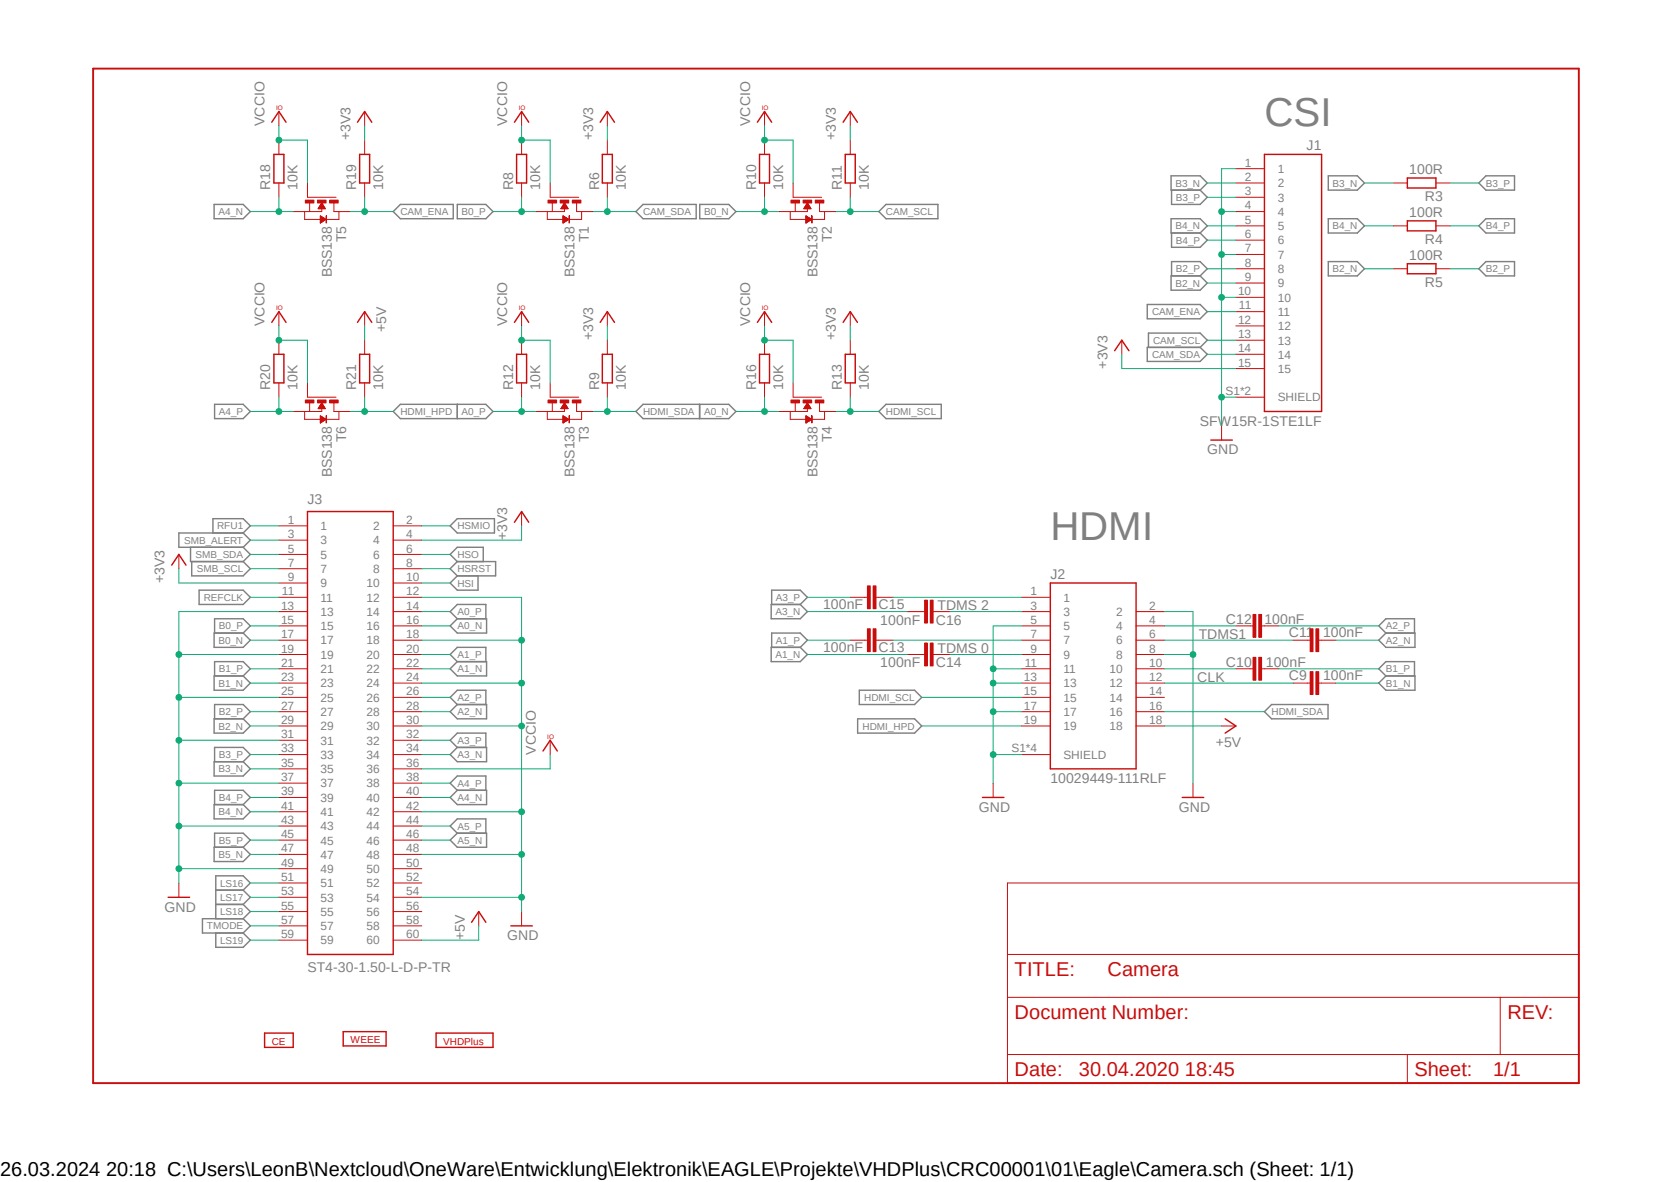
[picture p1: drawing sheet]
<svg xmlns="http://www.w3.org/2000/svg" width="297mm" height="210mm" viewBox="0 0 297 210" stroke-linecap="round" stroke-linejoin="round" font-family="sans-serif">
<path d="M16 11.9l265 181.1M281 11.9l-265 181.1" fill="none" stroke="#fff" stroke-width=".18"/>
<g fill="none" stroke="#808080" stroke-width=".25">
<path d="M38.1 36.3h5.1l1.3 1.3-1.3 1.3h-5.1zM71.2 36.3h9.4v2.6h-9.4l-1.3-1.3zM81.3 36.3h5.1l1.2 1.3-1.2 1.3h-5.1zM114.3 36.3h9.4v2.6h-9.4l-1.3-1.3zM124.4 36.3h5.1l1.3 1.3-1.3 1.3h-5.1zM157.5 36.3h9.2v2.6h-9.2l-1.3-1.3zM208.2 38.9h5.1l1.3 1.2-1.3 1.3h-5.1zM208.2 31.2h5.1l1.3 1.3-1.3 1.3h-5.1zM208.2 33.8v2.5h5.1l1.3-1.2-1.3-1.3M236.1 38.9h5.2l1.2 1.2-1.2 1.3h-5.2zM236.1 31.2h5.2l1.2 1.3-1.2 1.3h-5.2zM264.1 38.9h5.1v2.5h-5.1l-1.3-1.3z"/>
<path d="M264.1 31.2h5.1v2.6h-5.1l-1.3-1.3zM203.9 54.1h9.4l1.3 1.3-1.3 1.2h-9.4zM208.2 49h5.1l1.3 1.3-1.3 1.3h-5.1zM208.2 49v-2.5h5.1l1.3 1.3-1.3 1.2M208.2 41.4v2.5h5.1l1.3-1.2-1.3-1.3M236.1 46.5h5.2l1.2 1.3-1.2 1.2h-5.2zM264.1 46.5h5.1v2.5h-5.1l-1.3-1.2zM38.1 71.8h5.1l1.3 1.3-1.3 1.3h-5.1zM71.2 71.8h15.2l1.2 1.3-1.2 1.3h-15.2l-1.3-1.3zM81.3 71.8v2.6M114.3 71.8h15.2l1.3 1.3-1.3 1.3h-15.2l-1.3-1.3zM124.3 71.8v2.6"/>
<path d="M124.4 71.8v2.6M157.5 71.8h9.8v2.6h-9.8l-1.3-1.3zM203.9 61.7h9.4l1.3 1.2-1.3 1.3h-9.4zM204.1 61.7v-2.5h9.2l1.3 1.3-1.3 1.2M33.9 97.2v2.6h9.3M34.1 99.8v2.5h9.1l1.3-1.3-1.3-1.2M37.8 94.7v-2.5h5.4l1.3 1.2-1.3 1.3M43.2 94.7h-11.4v2.5h11.4M43.2 94.7l1.3 1.3-1.3 1.2M43.2 97.2l1.3 1.3-1.3 1.3M80 93.4l1.3-1.2h6.6v2.5h-6.6zM81.3 99.8l-1.3-1.3 1.3-1.3h4.6v2.6"/>
<path d="M81.3 99.8h6.8v2.5h-6.8M81.3 99.8l-1.3 1.2 1.3 1.3M35.4 104.9h7.8l1.3 1.2-1.3 1.3h-7.8zM38.1 112.5h5.1l1.3 1.2-1.3 1.3h-5.1zM38.1 112.5v-2.6h5.1l1.3 1.3-1.3 1.3M80 111.2l1.3-1.3h5.2v2.6h-5.2zM80 118.8l1.3-1.2h5.2v2.5h-5.2zM81.3 109.9l-1.3-1.2 1.3-1.3h5.1v2.5M81.3 102.3l-1.3 1.3 1.3 1.3h3.7v-2.6M81.3 117.6l-1.3-1.3 1.3-1.3h5.1v2.6M137.1 107.4h5.1l1.3 1.3-1.3 1.2h-5.1zM137.1 115h5.1l1.3 1.3-1.3 1.3h-5.1z"/>
<path d="M137.2 107.4v-2.5h5l1.3 1.2-1.3 1.3M137.2 115v-2.5h5l1.3 1.2-1.3 1.3M246.3 112.5h5.2v2.5h-5.2l-1.2-1.3zM246.3 112.5l-1.2-1.3 1.2-1.3h5.1v2.6M38.1 120.1h5.1l1.3 1.3-1.3 1.2h-5.1zM38.1 127.7h5.1l1.3 1.3-1.3 1.3h-5.1zM38.1 135.3h5.1l1.3 1.3-1.3 1.3h-5.1zM38.1 120.1v-2.5h5.1l1.3 1.2-1.3 1.3M38.1 127.7v-2.5h5.1l1.3 1.2-1.3 1.3M38.1 135.3v-2.5h5.1l1.3 1.3-1.3 1.2M80 126.4l1.3-1.2h5.2v2.5h-5.2zM80 134.1l1.3-1.3h5.2v2.5h-5.2z"/>
<path d="M81.3 125.2l-1.3-1.3 1.3-1.3h5.1v2.6M81.3 132.8l-1.3-1.3 1.3-1.2h5.1v2.5M152.4 127.7h10.2l1.2 1.3-1.2 1.3h-10.2zM152.7 122.6h9.9l1.2 1.3-1.2 1.3h-9.9zM226 125.2h10.1v2.5h-10.1l-1.3-1.3zM246.3 120.1h5.2v2.5h-5.2l-1.2-1.2zM246.3 120.1l-1.2-1.3 1.2-1.2h5.1v2.5M38.1 143h5.1l1.3 1.2-1.3 1.3h-5.1zM38.1 150.5h5.1l1.3 1.3-1.3 1.3h-5.1zM38.1 143v-2.6h5.1l1.3 1.3-1.3 1.3M38.1 150.5v-2.5h5.1l1.3 1.3-1.3 1.2M38.4 158.2h4.8"/>
<path d="M43.2 158.2l1.3-1.3-1.3-1.3h-4.8v7.6M43.2 158.2l1.3 1.2-1.3 1.3M80 149.3l1.3-1.3h5.2v2.5h-5.2zM81.3 140.4l-1.3-1.3 1.3-1.2h5.1v2.5M81.3 140.4h5.2v2.6h-5.2l-1.3-1.3zM81.3 148l-1.3-1.2 1.3-1.3h5.1v2.5M38.4 165.8v2.5h4.8l1.3-1.3-1.3-1.2M38.4 160.7h4.8M43.2 160.7l1.3 1.3-1.3 1.2M43.2 163.2h-7.2v2.6h7.2M43.2 163.2l1.3 1.3-1.3 1.3"/>
</g>
<g fill="none" stroke="#c90d0c" stroke-width=".25">
<path d="M224.7 27.4h10.2v45.7h-10.2zM250.1 31.6h5.1v1.8h-5.1zM250.1 39.2h5.1v1.8h-5.1zM250.1 46.9h5.1v1.7h-5.1zM198.1 62.3l1.3-1.8 1.3 1.8M215.2 78.2h3.8M54.7 90.9h15.2v78.7h-15.2zM91.4 92.8l1.3-1.9 1.3 1.9M30.5 100.4l1.3-1.9 1.3 1.9M186.7 103.6h15.2v33h-15.2zM96.5 133.4l1.3-1.9 1.3 1.9M29.9 159.4h3.8"/>
<path d="M83.8 163.9l1.3-1.9 1.3 1.9M90.8 164.5h3.8M47 183.6h5.1v2.5h-5.1zM61 183.3h7.6v2.5h-7.6z"/>
</g>
<g fill="none" stroke="#c90d0c" stroke-width=".18">
<path d="M219.7 30h5M219.7 32.5h5M219.7 35.1h5M219.7 37.6h5M247.6 32.5h2.5M255.2 32.5h2.6M219.7 40.1h5M219.7 42.7h5M219.7 45.2h5M219.7 47.8h5M219.7 50.3h5M219.7 52.8h5"/>
<path d="M219.7 55.4h5M219.7 57.9h5M247.6 40.1h2.5M247.6 47.8h2.5M255.2 40.1h2.6M255.2 47.8h2.6M199.4 60.5v2.4M217.1 75.6v2.6M219.7 60.5h5M219.7 62.9h5M219.7 65.5h5M219.7 70.6h5"/>
<path d="M31.8 98.5v2.5M49.6 93.4h5.1M49.6 96h5.1M49.6 98.5h5.1M69.9 93.4h5.1M69.9 96h5.1M69.9 98.5h5.1M92.7 90.9v2.5M49.6 106.1h5.1M49.6 108.7h5.1M49.6 111.2h5.1M49.6 113.7h5.1"/>
<path d="M49.6 116.3h5.1M49.6 118.8h5.1M49.6 101h5.1M49.6 103.6h5.1M69.9 106.1h5.1M69.9 108.7h5.1M69.9 111.2h5.1M69.9 113.7h5.1M69.9 116.3h5.1M69.9 118.8h5.1M69.9 101h5.1M69.9 103.6h5.1"/>
<path d="M181.6 106.1h5.1M181.6 108.7h5.1M181.6 111.2h5.1M181.6 113.7h5.1M181.6 116.3h5.1M181.6 118.8h5.1M201.9 108.7h5.1M201.9 111.2h5.1M201.9 113.7h5.1M201.9 116.3h5.1M201.9 118.8h5.1M49.6 121.4h5.1"/>
<path d="M49.6 123.9h5.1M49.6 126.4h5.1M49.6 129h5.1M49.6 134.1h5.1M49.6 131.5h5.1M49.6 136.6h5.1M49.6 139.1h5.1M69.9 121.4h5.1M69.9 123.9h5.1M69.9 126.4h5.1M69.9 129h5.1M69.9 134.1h5.1"/>
<path d="M69.9 131.5h5.1M69.9 136.6h5.1M69.9 139.1h5.1M97.8 131.5v2.6M181.6 121.4h5.1M181.6 123.9h5.1M181.6 126.4h5.1M181.6 129h5.1M181.6 134.1h5.1M201.9 121.4h5.1M201.9 123.9h5.1M201.9 126.4h5.1"/>
<path d="M201.9 129h5.1M232.4 121.4h.5M234.4 121.4h.5M31.8 156.9v2.5M49.6 141.7h5.1M49.6 144.2h5.1M49.6 146.8h5.1M49.6 149.3h5.1M49.6 151.8h5.1M49.6 154.3h5.1M49.6 156.9h5.1M49.6 159.4h5.1"/>
<path d="M69.9 141.7h5.1M69.9 144.2h5.1M69.9 146.8h5.1M69.9 149.3h5.1M69.9 151.8h5.1M69.9 154.3h5.1M69.9 156.9h5.1M69.9 159.4h5.1M49.6 162h5.1M49.6 164.5h5.1M49.6 167h5.1M69.9 162h5.1"/>
<path d="M69.9 164.5h5.1M69.9 167h5.1M85.1 162v2.5M92.7 162v2.5"/>
</g>
<path d="M232.9 119.3h.5v4.1h-.5z" fill-rule="evenodd" fill="#c90d0c"/>
<path d="M232.9 119.3h.5v4.1h-.5z" fill="none" stroke="#c90d0c" stroke-width=".18"/>
<path d="M233.9 119.3h.5v4.1h-.5z" fill-rule="evenodd" fill="#c90d0c"/>
<path d="M222.2 118.8h.5M224.2 118.8h.5M233.9 119.3h.5v4.1h-.5zM229.8 121.4h2.6M234.9 121.4h2.5" fill="none" stroke="#c90d0c" stroke-width=".18"/>
<path d="M222.7 116.8h.5v4.1h-.5z" fill-rule="evenodd" fill="#c90d0c"/>
<path d="M222.7 116.8h.5v4.1h-.5z" fill="none" stroke="#c90d0c" stroke-width=".18"/>
<path d="M223.7 116.8h.5v4.1h-.5z" fill-rule="evenodd" fill="#c90d0c"/>
<path d="M219.7 118.8h2.5M223.7 116.8h.5v4.1h-.5zM224.7 118.8h2.6M232.4 113.7h.5M234.4 113.7h.5" fill="none" stroke="#c90d0c" stroke-width=".18"/>
<path d="M232.9 111.7h.5v4.1h-.5z" fill-rule="evenodd" fill="#c90d0c"/>
<path d="M232.9 111.7h.5v4.1h-.5z" fill="none" stroke="#c90d0c" stroke-width=".18"/>
<path d="M233.9 111.7h.5v4.1h-.5z" fill-rule="evenodd" fill="#c90d0c"/>
<path d="M222.2 111.2h.5M224.2 111.2h.5M229.8 113.7h2.6M233.9 111.7h.5v4.1h-.5zM234.9 113.7h2.5" fill="none" stroke="#c90d0c" stroke-width=".18"/>
<path d="M222.7 109.2h.5v4h-.5z" fill-rule="evenodd" fill="#c90d0c"/>
<path d="M222.7 109.2h.5v4h-.5z" fill="none" stroke="#c90d0c" stroke-width=".18"/>
<path d="M223.7 109.2h.5v4h-.5z" fill-rule="evenodd" fill="#c90d0c"/>
<path d="M153.7 113.7h.5M155.7 113.7h.5M219.7 111.2h2.5M223.7 109.2h.5v4h-.5zM224.7 111.2h2.6" fill="none" stroke="#c90d0c" stroke-width=".18"/>
<path d="M155.2 111.7h.5v4.1h-.5z" fill-rule="evenodd" fill="#c90d0c"/>
<path d="M155.2 111.7h.5v4.1h-.5z" fill="none" stroke="#c90d0c" stroke-width=".18"/>
<path d="M154.2 111.7h.5v4.1h-.5z" fill-rule="evenodd" fill="#c90d0c"/>
<path d="M151.1 113.7h2.6M154.2 111.7h.5v4.1h-.5zM156.2 113.7h2.5M163.8 116.3h.5M165.9 116.3h.5" fill="none" stroke="#c90d0c" stroke-width=".18"/>
<path d="M165.4 114.3h.5v4h-.5z" fill-rule="evenodd" fill="#c90d0c"/>
<path d="M165.4 114.3h.5v4h-.5z" fill="none" stroke="#c90d0c" stroke-width=".18"/>
<path d="M164.3 114.3h.5v4h-.5z" fill-rule="evenodd" fill="#c90d0c"/>
<path d="M153.7 106.1h.5M155.7 106.1h.5M161.3 116.3h2.5M164.3 114.3h.5v4h-.5zM166.4 116.3h2.5" fill="none" stroke="#c90d0c" stroke-width=".18"/>
<path d="M155.2 104.1h.5v4.1h-.5z" fill-rule="evenodd" fill="#c90d0c"/>
<path d="M155.2 104.1h.5v4.1h-.5z" fill="none" stroke="#c90d0c" stroke-width=".18"/>
<path d="M154.2 104.1h.5v4.1h-.5z" fill-rule="evenodd" fill="#c90d0c"/>
<path d="M151.1 106.1h2.6M154.2 104.1h.5v4.1h-.5zM156.2 106.1h2.5M163.8 108.7h.5M165.9 108.7h.5" fill="none" stroke="#c90d0c" stroke-width=".18"/>
<path d="M165.4 106.6h.5v4.1h-.5z" fill-rule="evenodd" fill="#c90d0c"/>
<path d="M165.4 106.6h.5v4.1h-.5z" fill="none" stroke="#c90d0c" stroke-width=".18"/>
<path d="M164.3 106.6h.5v4.1h-.5z" fill-rule="evenodd" fill="#c90d0c"/>
<g fill="none" stroke="#c90d0c" stroke-width=".18">
<path d="M97.3 37.6v1.4h2.8M97.8 35.1h5.1M98.2 36.1v1.5M100.3 37.1v.5h-2.5M102.5 36.1v1.5h.4M103.4 37.6v1.4h-2.3M161.3 108.7h2.5M164.3 106.6h.5v4.1h-.5zM166.4 108.7h2.5M176.5 139.1v2.6M212 139.1v2.6M217.1 129h2.6"/>
<path d="M179.1 156.9h101.5v35.5h-101.5zM179.1 177.2h101.5M179.1 169.6h101.5M266.7 177.2v10.2M179.1 187.4h101.5M250.1 187.4v5"/>
</g>
<path d="M217.8 127.7l1.9 1.3-1.9 1.3M174.6 141.7h3.8M210.1 141.7h3.9" fill="none" stroke="#c90d0c" stroke-width=".25"/>
<path d="M16.6 12.2h264v180.2h-264z" fill="none" stroke="#c90d0c" stroke-width=".34"/>
<path d="M101.7 35.6h1.6v.5h-1.6z" fill-rule="evenodd" fill="#c90d0c"/>
<path d="M101.7 35.6h1.6v.5h-1.6z" fill="none" stroke="#c90d0c" stroke-width=".18"/>
<path d="M99.6 35.6h1.5v.5h-1.5z" fill-rule="evenodd" fill="#c90d0c"/>
<path d="M99.6 35.6h1.5v.5h-1.5z" fill="none" stroke="#c90d0c" stroke-width=".18"/>
<path d="M97.4 35.6h1.5v.5h-1.5z" fill-rule="evenodd" fill="#c90d0c"/>
<path d="M97.4 35.6h1.5v.5h-1.5z" fill="none" stroke="#c90d0c" stroke-width=".18"/>
<path d="M101.1 38.4l.1 1.2z" fill-rule="evenodd" fill="#c90d0c"/>
<g fill="none" stroke="#c90d0c" stroke-width=".18">
<path d="M92.7 24.9v2.5M92.7 32.5v2.6M95.2 37.6h2.6M97.8 32.5v2.6M99.7 37h1.2M99.8 37h1.1M99.8 36.9h1.1M99.8 36.9h1M99.9 36.8h.9M99.9 36.7h.9M99.9 36.7h.8M100 36.6h.7"/>
<path d="M100.1 36.5h.5M100.1 36.4h.5M100.1 39.6h.1M100.1 39.5h.1M100.1 39.5h.2M100.1 39.4h.3M100.1 39.4h.4M100.1 39.3h.5M100.1 39.2h.6M100.1 39.2h.7M100.1 39.1h.8M100.1 39h.9"/>
<path d="M100.1 39h1M100.1 38.9h.9M100.1 38.9h.8M100.1 38.8h.7M100.1 38.7h.6M100.1 38.7h.5M100.1 38.6h.4M100.1 38.5h.3M100.1 38.5h.2M100.1 38.4h.1M100.1 36.4h.4M100.2 36.4h.3"/>
<path d="M100.2 36.3h.3M100.2 36.2h.3M100.3 36.2h.1M100.3 36.1l.7 1h-1.3zM100.3 36.1h.1M101.1 39l-1 .6M101.1 39l-1-.6v1.2M101.1 38.4l.1 1.2zM102.9 37.6h2.5M140.5 37.6v1.4h2.8M141 35.1h5M141.4 36.1v1.5"/>
<path d="M143.5 37.1v.5h-2.5M145.7 36.1v1.5h.3M146.6 37.6v1.4h-2.3"/>
</g>
<path d="M91.8 27.4h1.8v5.1h-1.8z" fill="none" stroke="#c90d0c" stroke-width=".25"/>
<path d="M144.9 35.6h1.5v.5h-1.5z" fill-rule="evenodd" fill="#c90d0c"/>
<path d="M144.9 35.6h1.5v.5h-1.5z" fill="none" stroke="#c90d0c" stroke-width=".18"/>
<path d="M142.7 35.6h1.6v.5h-1.6z" fill-rule="evenodd" fill="#c90d0c"/>
<path d="M142.7 35.6h1.6v.5h-1.6z" fill="none" stroke="#c90d0c" stroke-width=".18"/>
<path d="M140.6 35.6h1.5v.5h-1.5z" fill-rule="evenodd" fill="#c90d0c"/>
<path d="M140.6 35.6h1.5v.5h-1.5z" fill="none" stroke="#c90d0c" stroke-width=".18"/>
<path d="M144.3 38.4l.1 1.2z" fill-rule="evenodd" fill="#c90d0c"/>
<g fill="none" stroke="#c90d0c" stroke-width=".18">
<path d="M135.9 24.9v2.5M135.9 32.5v2.6M138.4 37.6h2.6M141 32.5v2.6M142.9 37h1.2M143 37h1.1M143 36.9h1.1M143 36.9h1M143 36.8h1M143.1 36.7h.8M143.2 36.6h.6M143.2 36.5h.6"/>
<path d="M143.3 36.4h.5M143.3 38.4l1 .6-1 .6zM143.3 39.6v.1M143.3 39.5h.1M143.3 39.5h.2M143.3 39.4h.3M143.3 39.4h.4M143.3 39.3h.5M143.3 39.2h.5M143.3 39.2h.6M143.3 39.2h.7M143.3 39.1h.8"/>
<path d="M143.3 39h.8M143.3 39h.9M143.3 38.9h.9M143.3 38.9h.8M143.3 38.8h.7M143.3 38.7h.6M143.3 38.7h.5M143.3 38.7h.4M143.3 38.6h.3M143.3 38.5h.3M143.3 38.5h.2M143.3 38.4h.1"/>
<path d="M143.3 36.4h.4M143.3 36.3h.4M143.4 36.2h.2M143.5 36.2h.1M143.5 36.1h.1M143.5 36.1l.6 1h-1.2zM144.3 38.4l.1 1.2zM146 37.6h2.6M97.3 73.1v1.4h2.8M97.8 70.6h5.1M98.2 71.6v1.5M100.3 72.6v.5h-2.5"/>
<path d="M102.5 71.6v1.5h.4M103.4 73.1v1.4h-2.3"/>
</g>
<path d="M135 27.4h1.8v5.1h-1.8z" fill="none" stroke="#c90d0c" stroke-width=".25"/>
<path d="M101.7 71.1h1.6v.5h-1.6z" fill-rule="evenodd" fill="#c90d0c"/>
<path d="M101.7 71.1h1.6v.5h-1.6z" fill="none" stroke="#c90d0c" stroke-width=".18"/>
<path d="M99.6 71.1h1.5v.5h-1.5z" fill-rule="evenodd" fill="#c90d0c"/>
<path d="M99.6 71.1h1.5v.5h-1.5z" fill="none" stroke="#c90d0c" stroke-width=".18"/>
<path d="M97.4 71.1h1.5v.5h-1.5z" fill-rule="evenodd" fill="#c90d0c"/>
<path d="M97.4 71.1h1.5v.5h-1.5z" fill="none" stroke="#c90d0c" stroke-width=".18"/>
<path d="M101.1 73.9l.1 1.2z" fill-rule="evenodd" fill="#c90d0c"/>
<g fill="none" stroke="#c90d0c" stroke-width=".18">
<path d="M92.7 60.5v2.4M92.7 68v2.6M95.2 73.1h2.6M97.8 68v2.6M99.7 72.6h1.2M99.8 72.5h1.1M99.8 72.4h1M99.9 72.3h.9M99.9 72.2h.8M100 72.1h.7M100.1 72l.5 .1M100.1 73.9l1 .6-1 .6z"/>
<path d="M100.1 75.1h.1M100.1 75h.2M100.1 74.9h.3M100.1 74.9h.4M100.1 74.8h.5M100.1 74.8h.6M100.1 74.8h.7M100.1 74.7h.7M100.1 74.6h.8M100.1 74.6h.9M100.1 74.5h1M100.1 74.5h.9"/>
<path d="M100.1 74.4h.9M100.1 74.4h.8M100.1 74.3h.7M100.1 74.3h.6M100.1 74.2h.5M100.1 74.1h.4M100.1 74.1h.3M100.1 74h.2M100.1 74h.1M100.1 73.9h.1M100.1 72h.4M100.2 71.9h.3"/>
<path d="M100.2 71.8h.3M100.2 71.8h.2M100.3 71.7h.1M100.3 71.6l.7 1h-1.3zM100.3 71.6h.1M101.1 73.9l.1 1.2zM102.9 73.1h2.5M140.5 73.1v1.4h2.8M141 70.6h5M141.4 71.6v1.5M143.5 72.6v.5h-2.5M145.7 71.6v1.5h.3"/>
<path d="M146.6 73.1v1.4h-2.3"/>
</g>
<path d="M91.8 62.9h1.8v5.1h-1.8z" fill="none" stroke="#c90d0c" stroke-width=".25"/>
<path d="M144.9 71.1h1.5v.5h-1.5z" fill-rule="evenodd" fill="#c90d0c"/>
<path d="M144.9 71.1h1.5v.5h-1.5z" fill="none" stroke="#c90d0c" stroke-width=".18"/>
<path d="M142.7 71.1h1.6v.5h-1.6z" fill-rule="evenodd" fill="#c90d0c"/>
<path d="M142.7 71.1h1.6v.5h-1.6z" fill="none" stroke="#c90d0c" stroke-width=".18"/>
<path d="M140.6 71.1h1.5v.5h-1.5z" fill-rule="evenodd" fill="#c90d0c"/>
<path d="M140.6 71.1h1.5v.5h-1.5z" fill="none" stroke="#c90d0c" stroke-width=".18"/>
<path d="M144.3 73.9l.1 1.2z" fill-rule="evenodd" fill="#c90d0c"/>
<g fill="none" stroke="#c90d0c" stroke-width=".18">
<path d="M54.1 37.6v1.4h2.8M54.7 35.1h5M55 36.1v1.5M57.2 37.1v.5h-2.5M59.4 36.1v1.5h.3M60.2 37.6v1.4h-2.2M135.9 60.5v2.4M135.9 68v2.6M138.4 73.1h2.6M141 68v2.6M142.9 72.6h1.2M143 72.5h1.1"/>
<path d="M143 72.4h1M143 72.3h1M143.1 72.3h.8M143.1 72.2h.8M143.2 72.1h.6M143.3 73.9l1 .6-1 .6zM143.3 75.1v.1M143.3 75.1h.1M143.3 75h.2M143.3 74.9h.3M143.3 74.9h.4M143.3 74.8h.5"/>
<path d="M143.3 74.8h.6M143.3 74.7h.7M143.3 74.6h.8M143.3 74.5h.9M143.3 74.4h.8M143.3 74.3h.7M143.3 74.3h.6M143.3 74.3h.5M143.3 74.2h.4M143.3 74.1h.3M143.3 74h.2M143.3 74h.1"/>
<path d="M143.3 73.9h.1M143.3 72h.4M143.3 71.9h.4M143.3 71.8h.4M143.4 71.8h.2M143.5 71.7h.1M143.5 71.6h.1M143.5 71.6l.6 1h-1.2zM144.3 73.9l.1 1.2zM146 73.1h2.6"/>
</g>
<path d="M135 62.9h1.8v5.1h-1.8z" fill="none" stroke="#c90d0c" stroke-width=".25"/>
<path d="M58.6 35.6h1.5v.5h-1.5z" fill-rule="evenodd" fill="#c90d0c"/>
<path d="M58.6 35.6h1.5v.5h-1.5z" fill="none" stroke="#c90d0c" stroke-width=".18"/>
<path d="M56.4 35.6h1.6v.5h-1.6z" fill-rule="evenodd" fill="#c90d0c"/>
<path d="M56.4 35.6h1.6v.5h-1.6z" fill="none" stroke="#c90d0c" stroke-width=".18"/>
<path d="M54.3 35.6h1.5v.5h-1.5z" fill-rule="evenodd" fill="#c90d0c"/>
<path d="M54.3 35.6h1.5v.5h-1.5z" fill="none" stroke="#c90d0c" stroke-width=".18"/>
<path d="M58 38.4v1.2z" fill-rule="evenodd" fill="#c90d0c"/>
<g fill="none" stroke="#c90d0c" stroke-width=".18">
<path d="M49.6 24.9v2.5M49.6 32.5v2.6M52.1 37.6h2.6M54.7 32.5v2.6M56.6 37h1.2M56.6 37h1.1M56.6 36.9h1.1M56.7 36.9h1M56.7 36.8h1M56.7 36.7h.9M56.8 36.7h.8M56.9 36.6h.6"/>
<path d="M56.9 36.5h.5M56.9 36.4h.5M56.9 38.4l1.1 .6-1.1 .6zM56.9 39.6l.1 .1M56.9 39.5h.1M56.9 39.5h.2M56.9 39.5h.3M56.9 39.4h.4M56.9 39.4h.5M56.9 39.3h.5M56.9 39.2h.6M56.9 39.2h.7"/>
<path d="M56.9 39.2h.8M56.9 39.1h.8M56.9 39h.9M56.9 39h1M56.9 38.9h1M56.9 38.9h.8M56.9 38.8h.8M56.9 38.7h.7M56.9 38.7h.6M56.9 38.7h.5M56.9 38.6h.4M56.9 38.5h.3"/>
<path d="M56.9 38.5h.2M56.9 38.4h.2M56.9 38.4h.1M57 36.4h.4M57 36.3h.3M57.1 36.2h.2M57.1 36.2h.1M57.1 36.1h.1M57.2 36.1l.6 1h-1.2zM58 38.4v1.2zM59.7 37.6h2.6M64.8 24.9v2.5"/>
<path d="M64.8 32.5v2.6M54.1 73.1v1.4h2.8M54.7 70.6h5M55 71.6v1.5M57.2 72.6v.5h-2.5M59.4 71.6v1.5h.3M60.2 73.1v1.4h-2.2"/>
</g>
<path d="M48.7 27.4h1.8v5.1h-1.8zM63.9 27.4h1.8v5.1h-1.8z" fill="none" stroke="#c90d0c" stroke-width=".25"/>
<path d="M58.6 71.1h1.5v.5h-1.5z" fill-rule="evenodd" fill="#c90d0c"/>
<path d="M58.6 71.1h1.5v.5h-1.5z" fill="none" stroke="#c90d0c" stroke-width=".18"/>
<path d="M56.4 71.1h1.6v.5h-1.6z" fill-rule="evenodd" fill="#c90d0c"/>
<path d="M56.4 71.1h1.6v.5h-1.6z" fill="none" stroke="#c90d0c" stroke-width=".18"/>
<path d="M54.3 71.1h1.5v.5h-1.5z" fill-rule="evenodd" fill="#c90d0c"/>
<path d="M54.3 71.1h1.5v.5h-1.5z" fill="none" stroke="#c90d0c" stroke-width=".18"/>
<path d="M58 73.9v1.2z" fill-rule="evenodd" fill="#c90d0c"/>
<g fill="none" stroke="#c90d0c" stroke-width=".18">
<path d="M49.6 19.8v2.6M64.8 19.8v2.6M92.7 19.8v2.6M107.9 19.8v2.6M135.9 19.8v2.6M151.1 19.8v2.6M107.9 24.9v2.5M107.9 32.5v2.6M151.1 24.9v2.5M151.1 32.5v2.6M49.6 55.4v2.5M64.8 55.4v2.5"/>
<path d="M92.7 55.4v2.5M107.9 55.4v2.5M135.9 55.4v2.5M151.1 55.4v2.5M49.6 60.5v2.4M49.6 68v2.6M52.1 73.1h2.6M54.7 68v2.6M56.6 72.6h1.2M56.6 72.5h1.1M56.7 72.4h1M56.7 72.3h1"/>
<path d="M56.7 72.3h.9M56.8 72.3h.8M56.8 72.2h.8M56.9 72.1h.6M56.9 72.1h.5M56.9 73.9l1.1 .6-1.1 .6zM56.9 75.1l.1 .1M56.9 75.1h.1M56.9 75.1h.2M56.9 75h.3M56.9 74.9h.4M56.9 74.9h.5"/>
<path d="M56.9 74.8h.5M56.9 74.8h.6M56.9 74.8h.7M56.9 74.7h.8M56.9 74.6h.8M56.9 74.6h.9M56.9 74.5h1M56.9 74.4h.9M56.9 74.4h.8M56.9 74.3h.8M56.9 74.3h.7M56.9 74.3h.6"/>
<path d="M56.9 74.2h.5M56.9 74.1h.4M56.9 74.1h.3M56.9 74h.2M56.9 73.9h.1M57 72h.4M57 71.9h.4M57 71.8h.3M57.1 71.8h.2M57.1 71.7h.1M57.1 71.6h.1M57.2 71.6l.6 1h-1.2z"/>
<path d="M58 73.9v1.2zM59.7 73.1h2.6M64.8 60.5v2.4M64.8 68v2.6M107.9 60.5v2.4M107.9 68v2.6M151.1 60.5v2.4M151.1 68v2.6"/>
</g>
<g fill="none" stroke="#c90d0c" stroke-width=".25">
<path d="M48.3 21.7l1.3-1.9 1.2 1.9M63.5 21.7l1.3-1.9 1.3 1.9M91.4 21.7l1.3-1.9 1.3 1.9M106.7 21.7l1.2-1.9 1.3 1.9M107.1 27.4h1.7v5.1h-1.7zM134.6 21.7l1.3-1.9 1.3 1.9M149.9 21.7l1.2-1.9 1.3 1.9M150.2 27.4h1.8v5.1h-1.8zM48.3 57.3l1.3-1.9 1.2 1.9M63.5 57.3l1.3-1.9 1.3 1.9M91.4 57.3l1.3-1.9 1.3 1.9M106.7 57.3l1.2-1.9 1.3 1.9"/>
<path d="M134.6 57.3l1.3-1.9 1.3 1.9M149.9 57.3l1.2-1.9 1.3 1.9M48.7 62.9h1.8v5.1h-1.8zM63.9 62.9h1.8v5.1h-1.8zM107.1 62.9h1.7v5.1h-1.7zM150.2 62.9h1.8v5.1h-1.8zM77.5 183.6h10.1v2.5h-10.1z"/>
</g>
<path d="M87.6 37.6h7.6M92.7 35.1v2.5M44.5 93.4h5.1M44.5 96h5.1M44.5 98.5h5.1M44.5 101h5.1M44.5 106.1h5.1M44.5 111.2h5.1" fill="none" stroke="#0dab76" stroke-width=".18"/>
<circle cx="92.7" cy="37.6" r=".51" fill="#0dab76"/>
<g fill="none" stroke="#0dab76" stroke-width=".18">
<path d="M130.8 37.6h7.6M135.9 35.1v2.5M44.5 113.7h5.1"/>
<circle cx="92.7" cy="37.6" r=".51"/>
</g>
<circle cx="135.9" cy="37.6" r=".51" fill="#0dab76"/>
<g fill="none" stroke="#0dab76" stroke-width=".18">
<path d="M214.6 35.1h5.1M214.6 32.5h5.1M242.5 32.5h5.1M257.8 32.5h5M214.6 47.8h5.1M214.6 50.3h5.1M214.6 42.7h5.1M214.6 40.1h5.1M242.5 47.8h5.1M242.5 40.1h5.1M257.8 47.8h5M257.8 40.1h5"/>
<path d="M87.6 73.1h7.6M92.7 70.6v2.5M75 93.4h5M75 98.5h5M44.5 118.8h5.1M75 101h5M75 103.6h5M75 108.7h5M227.3 118.8h17.8M44.5 121.4h5.1M44.5 126.4h5.1M44.5 129h5.1"/>
<path d="M44.5 134.1h5.1M44.5 136.6h5.1M237.4 121.4h7.7M44.5 141.7h5.1M44.5 144.2h5.1M44.5 149.3h5.1M44.5 151.8h5.1M44.5 156.9h5.1M44.5 159.4h5.1M44.5 162h5.1M44.5 164.5h5.1M44.5 167h5.1"/>
<circle cx="135.9" cy="37.6" r=".51"/>
</g>
<circle cx="92.7" cy="73.1" r=".51" fill="#0dab76"/>
<g fill="none" stroke="#0dab76" stroke-width=".18">
<path d="M130.8 73.1h7.6M135.9 70.6v2.5M75 111.2h5"/>
<circle cx="92.7" cy="73.1" r=".51"/>
</g>
<circle cx="135.9" cy="73.1" r=".51" fill="#0dab76"/>
<g fill="none" stroke="#0dab76" stroke-width=".18">
<path d="M44.5 73.1h7.6M49.6 70.6v2.5M75 116.3h5M75 118.8h5M143.5 116.3h17.8M143.5 113.7h7.6M143.5 106.1h7.6M143.5 108.7h17.8M227.3 111.2h17.8M237.4 113.7h7.7M75 123.9h5M75 126.4h5"/>
<path d="M75 131.5h5M75 134.1h5M75 139.1h5"/>
<circle cx="135.9" cy="73.1" r=".51"/>
</g>
<circle cx="49.6" cy="73.1" r=".51" fill="#0dab76"/>
<g fill="none" stroke="#0dab76" stroke-width=".18">
<path d="M44.5 37.6h7.6M49.6 35.1v2.5M75 141.7h5"/>
<circle cx="49.6" cy="73.1" r=".51"/>
</g>
<circle cx="49.6" cy="37.6" r=".51" fill="#0dab76"/>
<g fill="none" stroke="#0dab76" stroke-width=".18">
<path d="M49.6 108.7h-17.8v48.2M31.8 154.3h17.8M75 146.8h5M75 149.3h5"/>
<circle cx="49.6" cy="37.6" r=".51"/>
</g>
<circle cx="31.8" cy="154.3" r=".51" fill="#0dab76"/>
<g fill="none" stroke="#0dab76" stroke-width=".18">
<path d="M31.8 146.8h17.8"/>
<circle cx="31.8" cy="154.3" r=".51"/>
</g>
<circle cx="31.8" cy="146.8" r=".51" fill="#0dab76"/>
<g fill="none" stroke="#0dab76" stroke-width=".18">
<path d="M31.8 116.3h17.8"/>
<circle cx="31.8" cy="146.8" r=".51"/>
</g>
<circle cx="31.8" cy="116.3" r=".51" fill="#0dab76"/>
<g fill="none" stroke="#0dab76" stroke-width=".18">
<path d="M31.8 123.9h17.8"/>
<circle cx="31.8" cy="116.3" r=".51"/>
</g>
<circle cx="31.8" cy="123.9" r=".51" fill="#0dab76"/>
<g fill="none" stroke="#0dab76" stroke-width=".18">
<path d="M31.8 131.5h17.8"/>
<circle cx="31.8" cy="123.9" r=".51"/>
</g>
<circle cx="31.8" cy="131.5" r=".51" fill="#0dab76"/>
<g fill="none" stroke="#0dab76" stroke-width=".18">
<path d="M31.8 139.1h17.8"/>
<circle cx="31.8" cy="131.5" r=".51"/>
</g>
<circle cx="31.8" cy="139.1" r=".51" fill="#0dab76"/>
<g fill="none" stroke="#0dab76" stroke-width=".18">
<path d="M75 106.1h17.7v55.9M75 113.7h17.7"/>
<circle cx="31.8" cy="139.1" r=".51"/>
</g>
<circle cx="92.7" cy="113.7" r=".51" fill="#0dab76"/>
<g fill="none" stroke="#0dab76" stroke-width=".18">
<path d="M75 121.4h17.7"/>
<circle cx="92.7" cy="113.7" r=".51"/>
</g>
<circle cx="92.7" cy="121.4" r=".51" fill="#0dab76"/>
<g fill="none" stroke="#0dab76" stroke-width=".18">
<path d="M75 129h17.7"/>
<circle cx="92.7" cy="121.4" r=".51"/>
</g>
<circle cx="92.7" cy="129" r=".51" fill="#0dab76"/>
<g fill="none" stroke="#0dab76" stroke-width=".18">
<path d="M75 144.2h17.7"/>
<circle cx="92.7" cy="129" r=".51"/>
</g>
<circle cx="92.7" cy="144.2" r=".51" fill="#0dab76"/>
<g fill="none" stroke="#0dab76" stroke-width=".18">
<path d="M75 151.8h17.7"/>
<circle cx="92.7" cy="144.2" r=".51"/>
</g>
<circle cx="92.7" cy="151.8" r=".51" fill="#0dab76"/>
<g fill="none" stroke="#0dab76" stroke-width=".18">
<path d="M75 159.4h17.7"/>
<circle cx="92.7" cy="151.8" r=".51"/>
</g>
<circle cx="92.7" cy="159.4" r=".51" fill="#0dab76"/>
<g fill="none" stroke="#0dab76" stroke-width=".18">
<path d="M217.1 37.6h2.6M219.7 30h-2.6v15.2h2.6"/>
<circle cx="92.7" cy="159.4" r=".51"/>
</g>
<circle cx="217.1" cy="37.6" r=".51" fill="#0dab76"/>
<g fill="none" stroke="#0dab76" stroke-width=".18">
<path d="M217.1 45.2v7.6h2.6"/>
<circle cx="217.1" cy="37.6" r=".51"/>
</g>
<circle cx="217.1" cy="45.2" r=".51" fill="#0dab76"/>
<circle cx="217.1" cy="45.2" r=".51" fill="none" stroke="#0dab76" stroke-width=".18"/>
<circle cx="217.1" cy="52.8" r=".51" fill="#0dab76"/>
<g fill="none" stroke="#0dab76" stroke-width=".18">
<path d="M217.1 52.8v17.8h2.6"/>
<circle cx="217.1" cy="52.8" r=".51"/>
</g>
<circle cx="217.1" cy="70.6" r=".51" fill="#0dab76"/>
<g fill="none" stroke="#0dab76" stroke-width=".18">
<path d="M217.1 70.6v5M176.5 126.4v12.7M176.5 134.1h5.1"/>
<circle cx="217.1" cy="70.6" r=".51"/>
</g>
<circle cx="176.5" cy="134.1" r=".51" fill="#0dab76"/>
<g fill="none" stroke="#0dab76" stroke-width=".18">
<path d="M181.6 118.8h-5.1v2.6M176.5 126.4h5.1"/>
<circle cx="176.5" cy="134.1" r=".51"/>
</g>
<circle cx="176.5" cy="126.4" r=".51" fill="#0dab76"/>
<g fill="none" stroke="#0dab76" stroke-width=".18">
<path d="M181.6 121.4h-5.1v5"/>
<circle cx="176.5" cy="126.4" r=".51"/>
</g>
<circle cx="176.5" cy="121.4" r=".51" fill="#0dab76"/>
<g fill="none" stroke="#0dab76" stroke-width=".18">
<path d="M181.6 111.2h-5.1v7.6"/>
<circle cx="176.5" cy="121.4" r=".51"/>
</g>
<circle cx="176.5" cy="118.8" r=".51" fill="#0dab76"/>
<g fill="none" stroke="#0dab76" stroke-width=".18">
<path d="M207 108.7h5v30.4M207 116.3h5"/>
<circle cx="176.5" cy="118.8" r=".51"/>
</g>
<circle cx="212" cy="116.3" r=".51" fill="#0dab76"/>
<g fill="none" stroke="#0dab76" stroke-width=".18">
<path d="M49.6 22.4v2.5h5.1v7.6M64.8 22.4v2.5M107.9 22.4v2.5M151.1 22.4v2.5M64.8 57.9v2.6M107.9 57.9v2.6M151.1 57.9v2.6M199.4 62.9v2.6h20.3M92.7 93.4v2.6h-17.7M31.8 101v2.6h17.8M97.8 134.1v2.5h-22.8M207 129h10.1"/>
<path d="M85.1 164.5v2.5h-10.1"/>
<circle cx="212" cy="116.3" r=".51"/>
</g>
<circle cx="49.6" cy="24.9" r=".51" fill="#0dab76"/>
<g fill="none" stroke="#0dab76" stroke-width=".18">
<path d="M92.7 22.4v2.5h5.1v7.6"/>
<circle cx="49.6" cy="24.9" r=".51"/>
</g>
<circle cx="92.7" cy="24.9" r=".51" fill="#0dab76"/>
<g fill="none" stroke="#0dab76" stroke-width=".18">
<path d="M135.9 22.4v2.5h5.1v7.6"/>
<circle cx="92.7" cy="24.9" r=".51"/>
</g>
<circle cx="135.9" cy="24.9" r=".51" fill="#0dab76"/>
<g fill="none" stroke="#0dab76" stroke-width=".18">
<path d="M49.6 57.9v2.6h5.1v7.5"/>
<circle cx="135.9" cy="24.9" r=".51"/>
</g>
<circle cx="49.6" cy="60.5" r=".51" fill="#0dab76"/>
<g fill="none" stroke="#0dab76" stroke-width=".18">
<path d="M92.7 57.9v2.6h5.1v7.5"/>
<circle cx="49.6" cy="60.5" r=".51"/>
</g>
<circle cx="92.7" cy="60.5" r=".51" fill="#0dab76"/>
<g fill="none" stroke="#0dab76" stroke-width=".18">
<path d="M135.9 57.9v2.6h5.1v7.5"/>
<circle cx="92.7" cy="60.5" r=".51"/>
</g>
<circle cx="135.9" cy="60.5" r=".51" fill="#0dab76"/>
<g fill="none" stroke="#0dab76" stroke-width=".18">
<path d="M105.4 37.6h7.6M107.9 35.1v2.5M158.7 113.7h22.9M158.7 106.1h22.9M168.9 116.3h12.7M168.9 108.7h12.7M207 118.8h12.7M207 113.7h22.8M207 111.2h12.7M207 121.4h22.8"/>
<circle cx="135.9" cy="60.5" r=".51"/>
</g>
<circle cx="107.9" cy="37.6" r=".51" fill="#0dab76"/>
<g fill="none" stroke="#0dab76" stroke-width=".18">
<path d="M148.6 37.6h7.6M151.1 35.1v2.5M214.6 62.9h5.1"/>
<circle cx="107.9" cy="37.6" r=".51"/>
</g>
<circle cx="151.1" cy="37.6" r=".51" fill="#0dab76"/>
<g fill="none" stroke="#0dab76" stroke-width=".18">
<path d="M148.6 73.1h7.6M151.1 70.6v2.5M214.6 60.5h5.1"/>
<circle cx="151.1" cy="37.6" r=".51"/>
</g>
<circle cx="151.1" cy="73.1" r=".51" fill="#0dab76"/>
<g fill="none" stroke="#0dab76" stroke-width=".18">
<path d="M105.4 73.1h7.6M107.9 70.6v2.5M163.8 123.9h17.8"/>
<circle cx="151.1" cy="73.1" r=".51"/>
</g>
<circle cx="107.9" cy="73.1" r=".51" fill="#0dab76"/>
<g fill="none" stroke="#0dab76" stroke-width=".18">
<path d="M62.3 37.6h7.6M64.8 35.1v2.5M207 126.4h17.7"/>
<circle cx="107.9" cy="73.1" r=".51"/>
</g>
<circle cx="64.8" cy="37.6" r=".51" fill="#0dab76"/>
<g fill="none" stroke="#0dab76" stroke-width=".18">
<path d="M214.6 55.4h5.1M62.3 73.1h7.6M64.8 70.6v2.5"/>
<circle cx="64.8" cy="37.6" r=".51"/>
</g>
<circle cx="64.8" cy="73.1" r=".51" fill="#0dab76"/>
<g fill="none" stroke="#0dab76" stroke-width=".18">
<path d="M163.8 129h17.8"/>
<circle cx="64.8" cy="73.1" r=".51"/>
</g>
<g font-size="7.2" fill="#808080">
<text x="224.7" y="22.4">CSI</text>
<text x="186.7" y="96">HDMI</text>
</g>
<g font-size="3.6" fill="#c90d0c">
<text x="180.3" y="173.4">TITLE:</text>
<text x="196.9" y="173.4">Camera</text>
<text x="180.3" y="181">Document Number:</text>
<text x="267.9" y="181">REV:</text>
<text x="180.3" y="191.2">Date:</text>
<text x="191.8" y="191.2">30.04.2020 18:45</text>
<text x="251.4" y="191.2">Sheet:</text>
<text x="265.4" y="191.2">1/1</text>
</g>
<text font-size="3.6" x="0" y="208.9">26.03.2024 20:18 C:\Users\LeonB\Nextcloud\OneWare\Entwicklung\Elektronik\EAGLE\Projekte\VHDPlus\CRC00001\01\Eagle\Camera.sch (Sheet: 1/1)</text>
<g font-size="2.5" fill="#808080">
<text x="47" y="22.4" transform="rotate(-90 47 22.4)">VCCIO</text>
<text x="90.2" y="22.4" transform="rotate(-90 90.2 22.4)">VCCIO</text>
<text x="133.4" y="22.4" transform="rotate(-90 133.4 22.4)">VCCIO</text>
<text x="62.3" y="24.9" transform="rotate(-90 62.3 24.9)">+3V3</text>
<text x="105.4" y="24.9" transform="rotate(-90 105.4 24.9)">+3V3</text>
<text x="148.6" y="24.9" transform="rotate(-90 148.6 24.9)">+3V3</text>
<text x="232.2" y="26.7">J1</text>
<text x="48" y="33.8" transform="rotate(-90 48 33.8)">R18</text>
<text x="52.9" y="33.8" transform="rotate(-90 52.9 33.8)">10K</text>
<text x="63.3" y="33.8" transform="rotate(-90 63.3 33.8)">R19</text>
<text x="68.1" y="33.8" transform="rotate(-90 68.1 33.8)">10K</text>
<text x="91.2" y="33.8" transform="rotate(-90 91.2 33.8)">R8</text>
<text x="96" y="33.8" transform="rotate(-90 96 33.8)">10K</text>
<text x="106.5" y="33.8" transform="rotate(-90 106.5 33.8)">R6</text>
<text x="111.3" y="33.8" transform="rotate(-90 111.3 33.8)">10K</text>
<text x="134.4" y="33.8" transform="rotate(-90 134.4 33.8)">R10</text>
<text x="139.2" y="33.8" transform="rotate(-90 139.2 33.8)">10K</text>
<text x="149.7" y="33.8" transform="rotate(-90 149.7 33.8)">R11</text>
<text x="154.4" y="33.8" transform="rotate(-90 154.4 33.8)">10K</text>
<text x="250.5" y="31">100R</text>
<text x="253.3" y="35.8">R3</text>
<text x="250.5" y="38.6">100R</text>
<text x="61.5" y="43.1" transform="rotate(-90 61.5 43.1)">T5</text>
<text x="104.6" y="43.1" transform="rotate(-90 104.6 43.1)">T1</text>
<text x="147.8" y="43.1" transform="rotate(-90 147.8 43.1)">T2</text>
<text x="250.5" y="46.2">100R</text>
<text x="253.3" y="43.4">R4</text>
<text x="59" y="49.3" transform="rotate(-90 59 49.3)">BSS138</text>
<text x="102.1" y="49.3" transform="rotate(-90 102.1 49.3)">BSS138</text>
<text x="145.3" y="49.3" transform="rotate(-90 145.3 49.3)">BSS138</text>
<text x="253.3" y="51">R5</text>
<text x="47" y="57.9" transform="rotate(-90 47 57.9)">VCCIO</text>
<text x="68.6" y="58.9" transform="rotate(-90 68.6 58.9)">+5V</text>
<text x="90.2" y="57.9" transform="rotate(-90 90.2 57.9)">VCCIO</text>
<text x="133.4" y="57.9" transform="rotate(-90 133.4 57.9)">VCCIO</text>
<text x="105.4" y="60.5" transform="rotate(-90 105.4 60.5)">+3V3</text>
<text x="148.6" y="60.5" transform="rotate(-90 148.6 60.5)">+3V3</text>
<text x="196.9" y="65.5" transform="rotate(-90 196.9 65.5)">+3V3</text>
<text x="48" y="69.3" transform="rotate(-90 48 69.3)">R20</text>
<text x="52.9" y="69.3" transform="rotate(-90 52.9 69.3)">10K</text>
<text x="63.3" y="69.3" transform="rotate(-90 63.3 69.3)">R21</text>
<text x="68.1" y="69.3" transform="rotate(-90 68.1 69.3)">10K</text>
<text x="91.2" y="69.3" transform="rotate(-90 91.2 69.3)">R12</text>
<text x="96" y="69.3" transform="rotate(-90 96 69.3)">10K</text>
<text x="106.5" y="69.3" transform="rotate(-90 106.5 69.3)">R9</text>
<text x="111.3" y="69.3" transform="rotate(-90 111.3 69.3)">10K</text>
<text x="134.4" y="69.3" transform="rotate(-90 134.4 69.3)">R16</text>
<text x="139.2" y="69.3" transform="rotate(-90 139.2 69.3)">10K</text>
<text x="149.7" y="69.3" transform="rotate(-90 149.7 69.3)">R13</text>
<text x="154.4" y="69.3" transform="rotate(-90 154.4 69.3)">10K</text>
<text x="213.3" y="75.7">SFW15R-1STE1LF</text>
<text x="61.5" y="78.6" transform="rotate(-90 61.5 78.6)">T6</text>
<text x="104.6" y="78.6" transform="rotate(-90 104.6 78.6)">T3</text>
<text x="147.8" y="78.6" transform="rotate(-90 147.8 78.6)">T4</text>
<text x="214.6" y="80.7">GND</text>
<text x="54.7" y="89.6">J3</text>
<text x="59" y="84.8" transform="rotate(-90 59 84.8)">BSS138</text>
<text x="102.1" y="84.8" transform="rotate(-90 102.1 84.8)">BSS138</text>
<text x="145.3" y="84.8" transform="rotate(-90 145.3 84.8)">BSS138</text>
<text x="90.2" y="96" transform="rotate(-90 90.2 96)">+3V3</text>
<text x="29.3" y="103.6" transform="rotate(-90 29.3 103.6)">+3V3</text>
<text x="186.7" y="102.8">J2</text>
<text x="146.3" y="108.3">100nF</text>
<text x="156.2" y="108.3">C15</text>
<text x="156.5" y="111.1">100nF</text>
<text x="166.3" y="111.1">C16</text>
<text x="166.6" y="108.4">TDMS 2</text>
<text x="213.1" y="113.5">TDMS1</text>
<text x="217.9" y="110.8">C12</text>
<text x="224.8" y="110.8">100nF</text>
<text x="229.1" y="113.1">C11</text>
<text x="235.2" y="113.1">100nF</text>
<text x="146.3" y="115.9">100nF</text>
<text x="156.2" y="115.9">C13</text>
<text x="156.5" y="118.5">100nF</text>
<text x="166.3" y="118.5">C14</text>
<text x="166.6" y="116">TDMS 0</text>
<text x="217.9" y="118.5">C10</text>
<text x="225" y="118.5">100nF</text>
<text x="212.8" y="121.1">CLK</text>
<text x="229.1" y="120.7">C9</text>
<text x="235.2" y="120.7">100nF</text>
<text x="95.3" y="134.1" transform="rotate(-90 95.3 134.1)">VCCIO</text>
<text x="216.1" y="132.8">+5V</text>
<text x="186.7" y="139.2">10029449-111RLF</text>
<text x="174" y="144.2">GND</text>
<text x="209.6" y="144.2">GND</text>
<text x="29.3" y="162">GND</text>
<text x="82.6" y="167" transform="rotate(-90 82.6 167)">+5V</text>
<text x="90.2" y="167">GND</text>
<text x="54.7" y="172.6">ST4-30-1.50-L-D-P-TR</text>
</g>
<g font-size="2.1" fill="#808080">
<text x="221.2" y="29.6">1</text>
<text x="221.2" y="32.1">2</text>
<text x="221.2" y="34.7">3</text>
<text x="227.1" y="30.7">1</text>
<text x="227.1" y="33.3">2</text>
<text x="227.1" y="35.8">3</text>
<text x="221.2" y="37.2">4</text>
<text x="221.2" y="39.8">5</text>
<text x="227.1" y="38.4">4</text>
<text x="227.1" y="40.9">5</text>
<text x="221.2" y="42.3">6</text>
<text x="221.2" y="44.8">7</text>
<text x="221.2" y="47.4">8</text>
<text x="227.1" y="43.4">6</text>
<text x="227.1" y="46">7</text>
<text x="220" y="52.5">10</text>
<text x="221.2" y="49.9">9</text>
<text x="227.1" y="48.5">8</text>
<text x="227.1" y="51.1">9</text>
<text x="227.1" y="53.6">10</text>
<text x="220" y="57.5">12</text>
<text x="220.2" y="55">11</text>
<text x="227.1" y="56.1">11</text>
<text x="227.1" y="58.7">12</text>
<text x="220" y="60.1">13</text>
<text x="220" y="62.6">14</text>
<text x="220" y="65.2">15</text>
<text x="227.1" y="61.2">13</text>
<text x="227.1" y="63.8">14</text>
<text x="217.8" y="70.2">S1*2</text>
<text x="227.1" y="66.3">15</text>
<text x="227.1" y="71.3">SHIELD</text>
<text x="51.1" y="93.1">1</text>
<text x="51.1" y="95.6">3</text>
<text x="57" y="94.2">1</text>
<text x="66.3" y="94.2">2</text>
<text x="72.2" y="93.1">2</text>
<text x="72.2" y="95.6">4</text>
<text x="51.1" y="98.2">5</text>
<text x="51.1" y="100.7">7</text>
<text x="57" y="96.7">3</text>
<text x="57" y="99.3">5</text>
<text x="57" y="101.8">7</text>
<text x="66.3" y="96.7">4</text>
<text x="66.3" y="99.3">6</text>
<text x="66.3" y="101.8">8</text>
<text x="72.2" y="98.2">6</text>
<text x="72.2" y="100.7">8</text>
<text x="50.1" y="105.8">11</text>
<text x="51.1" y="103.3">9</text>
<text x="57" y="104.4">9</text>
<text x="57" y="106.9">11</text>
<text x="65.2" y="104.4">10</text>
<text x="65.2" y="106.9">12</text>
<text x="72.2" y="103.3">10</text>
<text x="72.2" y="105.8">12</text>
<text x="183.2" y="105.8">1</text>
<text x="189" y="106.9">1</text>
<text x="50" y="108.3">13</text>
<text x="50" y="110.9">15</text>
<text x="50" y="113.4">17</text>
<text x="57" y="109.4">13</text>
<text x="57" y="112">15</text>
<text x="65.2" y="109.4">14</text>
<text x="65.2" y="112">16</text>
<text x="72.2" y="108.3">14</text>
<text x="72.2" y="110.9">16</text>
<text x="72.2" y="113.4">18</text>
<text x="183.2" y="108.3">3</text>
<text x="183.2" y="110.9">5</text>
<text x="183.2" y="113.4">7</text>
<text x="189" y="109.4">3</text>
<text x="189" y="112">5</text>
<text x="198.4" y="109.4">2</text>
<text x="198.4" y="112">4</text>
<text x="204.3" y="108.3">2</text>
<text x="204.3" y="110.9">4</text>
<text x="204.3" y="113.4">6</text>
<text x="50" y="116">19</text>
<text x="50" y="118.4">21</text>
<text x="57" y="114.5">17</text>
<text x="57" y="117.1">19</text>
<text x="57" y="119.6">21</text>
<text x="65.2" y="114.5">18</text>
<text x="65.2" y="117.1">20</text>
<text x="65.2" y="119.6">22</text>
<text x="72.2" y="116">20</text>
<text x="72.2" y="118.4">22</text>
<text x="182.2" y="118.4">11</text>
<text x="183.2" y="116">9</text>
<text x="189" y="114.5">7</text>
<text x="189" y="117.1">9</text>
<text x="189" y="119.6">11</text>
<text x="197.2" y="119.6">10</text>
<text x="198.4" y="114.5">6</text>
<text x="198.4" y="117.1">8</text>
<text x="204.3" y="116">8</text>
<text x="204.3" y="118.4">10</text>
<text x="50" y="121">23</text>
<text x="50" y="123.5">25</text>
<text x="57" y="122.1">23</text>
<text x="57" y="124.7">25</text>
<text x="65.2" y="122.1">24</text>
<text x="65.2" y="124.7">26</text>
<text x="72.2" y="121">24</text>
<text x="72.2" y="123.5">26</text>
<text x="182" y="121">13</text>
<text x="182" y="123.5">15</text>
<text x="189" y="122.1">13</text>
<text x="189" y="124.7">15</text>
<text x="197.2" y="122.1">12</text>
<text x="197.2" y="124.7">14</text>
<text x="204.3" y="121">12</text>
<text x="204.3" y="123.5">14</text>
<text x="50" y="126.1">27</text>
<text x="50" y="128.6">29</text>
<text x="50" y="131.1">31</text>
<text x="57" y="127.2">27</text>
<text x="57" y="129.8">29</text>
<text x="65.2" y="127.2">28</text>
<text x="65.2" y="129.8">30</text>
<text x="72.2" y="126.1">28</text>
<text x="72.2" y="128.6">30</text>
<text x="72.2" y="131.1">32</text>
<text x="182" y="126.1">17</text>
<text x="182" y="128.6">19</text>
<text x="189" y="127.2">17</text>
<text x="189" y="129.8">19</text>
<text x="197.2" y="127.2">16</text>
<text x="197.2" y="129.8">18</text>
<text x="204.3" y="126.1">16</text>
<text x="204.3" y="128.6">18</text>
<text x="50" y="133.7">33</text>
<text x="50" y="136.2">35</text>
<text x="57" y="132.3">31</text>
<text x="57" y="134.8">33</text>
<text x="57" y="137.4">35</text>
<text x="65.2" y="132.3">32</text>
<text x="65.2" y="134.8">34</text>
<text x="65.2" y="137.4">36</text>
<text x="72.2" y="133.7">34</text>
<text x="72.2" y="136.2">36</text>
<text x="179.8" y="133.7">S1*4</text>
<text x="189" y="134.8">SHIELD</text>
<text x="50" y="138.8">37</text>
<text x="50" y="141.3">39</text>
<text x="50" y="143.8">41</text>
<text x="57" y="139.9">37</text>
<text x="57" y="142.5">39</text>
<text x="65.2" y="139.9">38</text>
<text x="65.2" y="142.5">40</text>
<text x="72.2" y="138.8">38</text>
<text x="72.2" y="141.3">40</text>
<text x="72.2" y="143.8">42</text>
<text x="50" y="146.4">43</text>
<text x="50" y="148.9">45</text>
<text x="57" y="145">41</text>
<text x="57" y="147.5">43</text>
<text x="65.2" y="145">42</text>
<text x="65.2" y="147.5">44</text>
<text x="72.2" y="146.4">44</text>
<text x="72.2" y="148.9">46</text>
<text x="50" y="151.5">47</text>
<text x="50" y="154">49</text>
<text x="57" y="150.1">45</text>
<text x="57" y="152.6">47</text>
<text x="57" y="155.1">49</text>
<text x="65.2" y="150.1">46</text>
<text x="65.2" y="152.6">48</text>
<text x="65.2" y="155.1">50</text>
<text x="72.2" y="151.5">48</text>
<text x="72.2" y="154">50</text>
<text x="50" y="156.5">51</text>
<text x="50" y="159.1">53</text>
<text x="50" y="161.6">55</text>
<text x="57" y="157.6">51</text>
<text x="57" y="160.2">53</text>
<text x="65.2" y="157.6">52</text>
<text x="65.2" y="160.2">54</text>
<text x="72.2" y="156.5">52</text>
<text x="72.2" y="159.1">54</text>
<text x="72.2" y="161.6">56</text>
<text x="50" y="164.2">57</text>
<text x="50" y="166.7">59</text>
<text x="57" y="162.7">55</text>
<text x="57" y="165.3">57</text>
<text x="57" y="167.8">59</text>
<text x="65.2" y="162.7">56</text>
<text x="65.2" y="165.3">58</text>
<text x="65.2" y="167.8">60</text>
<text x="72.2" y="164.2">58</text>
<text x="72.2" y="166.7">60</text>
</g>
<g font-size="1.8" fill="#808080">
<text x="208.9" y="33.1">B3_N</text>
<text x="209" y="35.7">B3_P</text>
<text x="236.9" y="33.1">B3_N</text>
<text x="264.1" y="33.1">B3_P</text>
<text x="38.8" y="38.2">A4_N</text>
<text x="71.2" y="38.2">CAM_ENA</text>
<text x="82" y="38.2">B0_P</text>
<text x="114.3" y="38.2">CAM_SDA</text>
<text x="125.1" y="38.2">B0_N</text>
<text x="157.5" y="38.2">CAM_SCL</text>
<text x="208.9" y="40.8">B4_N</text>
<text x="236.9" y="40.8">B4_N</text>
<text x="264.1" y="40.8">B4_P</text>
<text x="209" y="43.3">B4_P</text>
<text x="208.9" y="50.9">B2_N</text>
<text x="209" y="48.4">B2_P</text>
<text x="236.9" y="48.4">B2_N</text>
<text x="264.1" y="48.4">B2_P</text>
<text x="204.8" y="56">CAM_ENA</text>
<text x="204.8" y="63.6">CAM_SDA</text>
<text x="205" y="61.1">CAM_SCL</text>
<text x="38.9" y="73.7">A4_P</text>
<text x="71.2" y="73.7">HDMI_HPD</text>
<text x="82" y="73.7">A0_P</text>
<text x="114.3" y="73.7">HDMI_SDA</text>
<text x="125.1" y="73.7">A0_N</text>
<text x="157.5" y="73.7">HDMI_SCL</text>
<text x="38.6" y="94.1">RFU1</text>
<text x="81.3" y="94.1">HSMIO</text>
<text x="32.7" y="96.6">SMB_ALERT</text>
<text x="34.8" y="99.1">SMB_SDA</text>
<text x="35" y="101.7">SMB_SCL</text>
<text x="81.3" y="99.1">HSO</text>
<text x="81.3" y="101.7">HSRST</text>
<text x="36.2" y="106.8">REFCLK</text>
<text x="81.3" y="104.2">HSI</text>
<text x="137.9" y="106.8">A3_P</text>
<text x="38.9" y="111.8">B0_P</text>
<text x="81.3" y="109.3">A0_P</text>
<text x="81.3" y="111.8">A0_N</text>
<text x="137.8" y="109.3">A3_N</text>
<text x="246.3" y="111.8">A2_P</text>
<text x="38.8" y="114.4">B0_N</text>
<text x="38.9" y="119.5">B1_P</text>
<text x="81.3" y="116.9">A1_P</text>
<text x="81.3" y="119.5">A1_N</text>
<text x="137.8" y="116.9">A1_N</text>
<text x="137.9" y="114.4">A1_P</text>
<text x="246.3" y="119.5">B1_P</text>
<text x="246.3" y="114.4">A2_N</text>
<text x="38.8" y="122">B1_N</text>
<text x="81.3" y="124.5">A2_P</text>
<text x="153.6" y="124.5">HDMI_SCL</text>
<text x="246.3" y="122">B1_N</text>
<text x="38.8" y="129.6">B2_N</text>
<text x="38.9" y="127.1">B2_P</text>
<text x="81.3" y="127.1">A2_N</text>
<text x="153.3" y="129.6">HDMI_HPD</text>
<text x="226" y="127.1">HDMI_SDA</text>
<text x="38.8" y="137.2">B3_N</text>
<text x="38.9" y="134.7">B3_P</text>
<text x="81.3" y="132.2">A3_P</text>
<text x="81.3" y="134.7">A3_N</text>
<text x="38.9" y="142.3">B4_P</text>
<text x="81.3" y="139.8">A4_P</text>
<text x="81.3" y="142.3">A4_N</text>
<text x="38.8" y="144.9">B4_N</text>
<text x="38.9" y="149.9">B5_P</text>
<text x="81.3" y="147.4">A5_P</text>
<text x="81.3" y="149.9">A5_N</text>
<text x="38.8" y="152.5">B5_N</text>
<text x="39.1" y="157.5">LS16</text>
<text x="39.1" y="160.1">LS17</text>
<text x="36.8" y="165.1">TMODE</text>
<text x="39.1" y="162.6">LS18</text>
<text x="39.1" y="167.7">LS19</text>
</g>
<g font-size="1.8" fill="#c90d0c">
<text x="48.3" y="185.6">CE</text>
<text x="62.3" y="185.3">WEEE</text>
<text x="78.8" y="185.6">VHDPlus</text>
</g>
<g font-size="1.1" fill="#c90d0c">
<text x="49.1" y="19.6">IO</text>
<text x="92.2" y="19.6">IO</text>
<text x="135.4" y="19.6">IO</text>
<text x="49.1" y="55.1">IO</text>
<text x="92.2" y="55.1">IO</text>
<text x="135.4" y="55.1">IO</text>
<text x="97.3" y="131.3">IO</text>
</g>
</svg>
